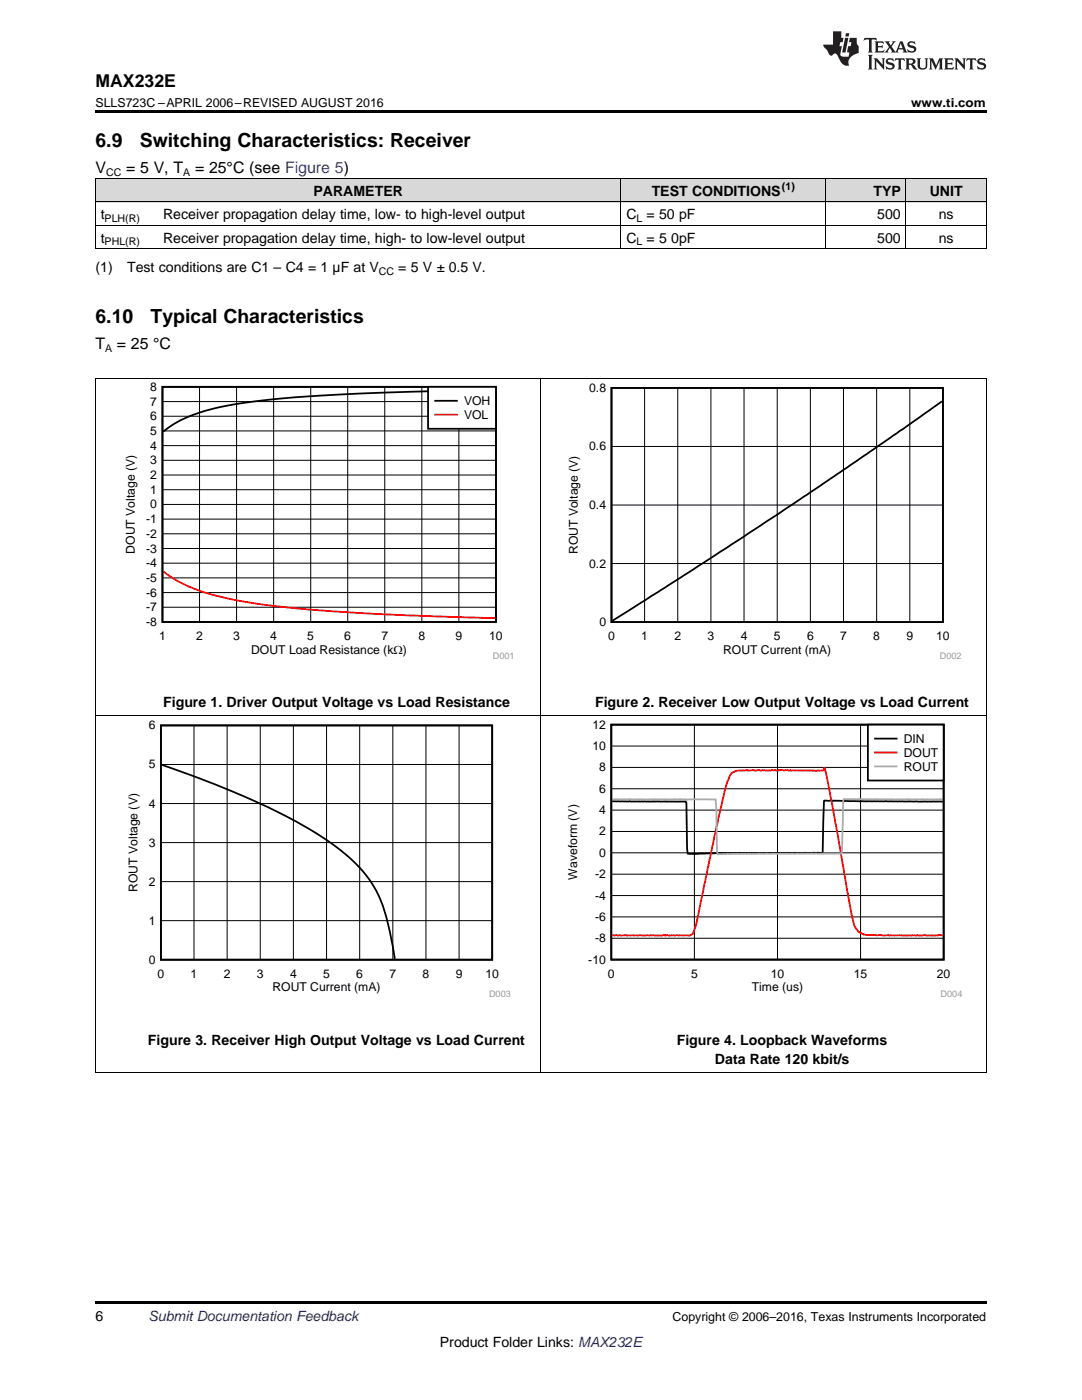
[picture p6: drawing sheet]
<svg xmlns="http://www.w3.org/2000/svg" width="216mm" height="279mm" viewBox="0 0 216 279" stroke-linecap="round" stroke-linejoin="round" font-family="sans-serif">
<g fill="#d8d8d8">
<path d="M19 35.7h12.5v4.7h-12.5z"/>
<path d="M31.5 35.7h92.4v4.7h-92.4z"/>
<path d="M123.9 35.7h40.9v4.7h-40.9z"/>
<path d="M164.8 35.7h16v4.7h-16z"/>
<path d="M180.8 35.7h16v4.7h-16z"/>
</g>
<path d="M19 214h.2zM196.7 214h.1zM19 259.7h177.8v.5h-177.8z" fill="#000"/>
<path d="M19.1 142.9v71.1M107.9 142.9v71.1M196.8 142.9v71.1M19 214h177.8" fill="none" stroke="#000" stroke-width=".2"/>
<path d="M25.1 143.8h76.7v55.2h-76.7z" fill-rule="evenodd" fill="#fff"/>
<path d="M32.1 144.8h66.1v46.7h-66.1zM32.3 152.6l10.4 3.8 7.3 3.1a82 82 0 0 1 19.1 11.1 23.8 23.8 0 0 1 8.6 15l1.1 5.8" fill="none" stroke="#000" stroke-width=".35"/>
<g fill="none" stroke="#000" stroke-width=".2">
<path d="M32.1 152.6h66.1M38.7 144.8v46.7M45.3 144.8v46.7M51.9 144.8v46.7M58.5 144.8v46.7M65.2 144.8v46.7M71.8 144.8v46.7M78.4 144.8v46.7M85 144.8v46.7M91.6 144.8v46.7M32.1 175.9h66.1M32.1 168.2h66.1"/>
<path d="M32.1 160.4h66.1M32.1 183.7h66.1"/>
</g>
<path d="M112.8 143.7h79.2v55.3h-79.2z" fill-rule="evenodd" fill="#fff"/>
<path d="M122 144.6h66.3v46.9h-66.3zM122.1 159.9h14.7l.2 .3 .1 9.2 .1 1h1.6l5.1-.2h20.3l.2-10.4h.1l7.9 .1 15.7 .1" fill="none" stroke="#000" stroke-width=".35"/>
<g fill="none" stroke="#000" stroke-width=".2">
<path d="M122 157.4h66.3M122 153.2h66.3M122 148.9h66.3M138.6 144.6v46.9M155.1 144.6v46.9M171.7 144.6v46.9M122 178.7h66.3M122 174.5h66.3M122 170.2h66.3M122 165.9h66.3M122 161.7h66.3M122 187.2h66.3"/>
<path d="M122 183h66.3"/>
</g>
<path d="M122.1 186.7h15.1a1.13 1.13 0 0 0 1.4-1.1l.8-3.1 4.2-20.3a31.6 31.6 0 0 1 2.2-7.7 3.6 3.6 0 0 1 3-.8l1.8 .1 .8-.1 1.5 .1 1.2-.2 .9 .2 .9-.1 1.8 .1 .1-.1h3l.3 .1 .9-.1 .2 .1 .9-.1 .5 .1 .7-.1 .2-.5 2 10 3.2 18.1a10.7 10.7 0 0 0 1.2 4.1 3.2 3.2 0 0 0 3.1 1.2l14.1 .1" fill="none" stroke="#f00" stroke-width=".35"/>
<path d="M122.1 159.5h13.5h1.4l.1 .1 .3-.1h5.4l.3 10.4 .1 .6 6.1-.2 .7 .2 1.6-.2 16.3 .1 .1-.4 .3-10.2 .1-.4 10.2 .2 9.5-.1" fill="none" stroke="#aaa" stroke-width=".35"/>
<path d="M173.2 144.6h15.1v11.2h-15.1z" fill-rule="evenodd" fill="#fff"/>
<path d="M173.2 144.6h15.1v11.2h-15.1zM174.6 147.4h4.3" fill="none" stroke="#000" stroke-width=".35"/>
<path d="M174.6 150.2h4.3" fill="none" stroke="#f00" stroke-width=".35"/>
<path d="M174.6 153h4.3" fill="none" stroke="#aaa" stroke-width=".35"/>
<path d="M19.1 75.6v67.3M107.9 75.6v67.3M196.8 75.6v67.3M19 142.9h177.8" fill="none" stroke="#000" stroke-width=".2"/>
<path d="M24.6 76.3h77.7v55.3h-77.7z" fill-rule="evenodd" fill="#fff"/>
<path d="M32.4 77.2h66.6v46.9h-66.6zM98.8 77.8a570.3 570.3 0 0 0-44.4 1.9 63.4 63.4 0 0 0-15.7 3 19.6 19.6 0 0 0-6.1 3.4" fill="none" stroke="#000" stroke-width=".36"/>
<g fill="none" stroke="#000" stroke-width=".2">
<path d="M39.8 77.2v46.9M47.2 77.2v46.9M54.6 77.2v46.9M62 77.2v46.9M69.4 77.2v46.9M76.8 77.2v46.9M84.2 77.2v46.9M91.6 77.2v46.9M32.4 97.7h66.6M32.4 94.8h66.6M32.4 91.9h66.6M32.4 88.9h66.6"/>
<path d="M32.4 86h66.6M32.4 83.1h66.6M32.4 80.1h66.6M32.4 118.3h66.6M32.4 115.3h66.6M32.4 112.4h66.6M32.4 109.5h66.6M32.4 106.5h66.6M32.4 103.6h66.6M32.4 100.7h66.6M32.4 121.2h66.6"/>
</g>
<path d="M32.6 114a27.4 27.4 0 0 0 11.9 5.2 128.2 128.2 0 0 0 21.9 2.8l14.4 .8 18 .6" fill="none" stroke="#f00" stroke-width=".36"/>
<path d="M85.4 77.2h13.6v8.4h-13.6z" fill-rule="evenodd" fill="#fff"/>
<path d="M85.4 77.2h13.6v8.4h-13.6zM86.8 80h4.4" fill="none" stroke="#000" stroke-width=".36"/>
<path d="M86.8 82.8h4.4" fill="none" stroke="#f00" stroke-width=".36"/>
<path d="M113 76.5h78.8v55.1h-78.8z" fill-rule="evenodd" fill="#fff"/>
<path d="M122 77.4h66.2v46.8h-66.2zM188 80.1l-15.1 10.5-17.8 12.1-17.2 11.2-15.7 10" fill="none" stroke="#000" stroke-width=".35"/>
<g fill="none" stroke="#000" stroke-width=".2">
<path d="M19 35.6h177.8M19.1 35.7v14M123.9 35.7v14M164.8 35.7v14M180.8 35.7v14M196.8 35.7v14M19 49.6h177.8M19 45h177.8M19 40.3h177.8M19 75.5h177.8M128.6 77.4v46.8M135.2 77.4v46.8"/>
<path d="M141.9 77.4v46.8M148.5 77.4v46.8M155.1 77.4v46.8M161.7 77.4v46.8M168.3 77.4v46.8M174.9 77.4v46.8M181.5 77.4v46.8M122 89.1h66.2M122 112.5h66.2M122 100.8h66.2"/>
</g>
<path d="M19 22h177.8v.5h-177.8z" fill="#000"/>
<g fill="#231f20">
<path d="M172.5 7.6l-.1 .5 .4-.2h.6v.1v2.1l-.2 .4h.9l-.2-.4v-2.1l.1-.1h.5l.5 .2-.2-.5zM174.5 8.3l.2 .3v1.5l-.2 .4h1.8l.2-.6a1.04 1.04 0 0 1-1.3 .2v-.7h.6l.3 .2v-.6l-.3 .2h-.6v-.6l.8-.1 .4 .3-.2-.5zM176.5 8.3l.9 1.1-.9 1.1h.8l-.2-.2 .4-.7 .5 .7-.2 .2h1.5l-.2-.2 .2-.4h.9l.1 .4-.2 .2h1l-.3-.3-.7-1.9h-.5l-.9 2-.8-1 .9-1h-.8l.1 .3-.4 .5-.3-.6 .1-.2zM179.7 8.6l.4 1h-.7zM181.3 8.4a.63 .63 0 0 0-.2 .7 .63 .63 0 0 0 .6 .4l.6 .2 .1 .2a.75 .75 0 0 1-.7 .4 .75 .75 0 0 1-.6-.5l.1 .7 .1-.1a1.11 1.11 0 0 0 1.5-.6 1.13 1.13 0 0 0-1.2-.8l-.1-.4a1.04 1.04 0 0 1 1.2 .2l-.2-.5-.2 .1-.4-.2zM173.2 10.9l.2 .4v2.2l-.2 .4h1l-.3-.4v-2.2l.3-.4zM174.3 11.6l.3 .4v1.5l-.3 .4h.8l-.2-.4v-1.3l1.5 1.7v-1.9l.2-.4h-.7l.2 .4v.9l-1.1-1.3zM177 11.8a.62 .62 0 0 0-.2 .7 .62 .62 0 0 0 .6 .4l.6 .1 .1 .3a.76 .76 0 0 1-.7 .3 .76 .76 0 0 1-.7-.4l.2 .7 .1-.1a1.11 1.11 0 0 0 1.5-.6 1.13 1.13 0 0 0-1.2-.8l-.1-.4a1.04 1.04 0 0 1 1.2 .2l-.2-.6-.2 .1-.5-.1zM178.7 11.6l-.2 .6a.61 .61 0 0 1 .8-.3v1.6l-.2 .4h.9l-.2-.4v-1.6a.63 .63 0 0 1 .7 .3l-.1-.6zM180.6 11.6l.3 .4v1.5l-.3 .4h1l-.2-.2-.1-.8 .6 .2a.76 .76 0 0 0 1.2 .7l-1-1a.58 .58 0 0 0 .6-.5 .58 .58 0 0 0-.5-.6zM181.4 11.9h.1a.45 .45 0 0 1 .5 .1 .45 .45 0 0 1 .1 .5l-.8 .2zM182.9 11.6l.2 .2a2.17 2.17 0 0 0 .3 1.9 .99 .99 0 0 0 1.6-.6v-1.1l.2-.4h-.7l.2 .2a1.92 1.92 0 0 1-.2 1.8 .6 .6 0 0 1-.9-.5v-1.1l.2-.4zM185.4 11.6l.2 .4v1.5l-.2 .4h.7l-.2-.4v-1.4l.8 1.8 .8-1.8v1.4l-.2 .4h.9l-.2-.4v-1.5l.2-.4h-.8l-.6 1.5-.6-1.5zM188.4 11.6l.2 .4v1.5l-.2 .4h1.8l.1-.6a1.04 1.04 0 0 1-1.2 .1v-.6h.5l.4 .2v-.6l-.4 .2h-.5v-.7h.8l.3 .3-.1-.6zM190.5 11.6l.2 .4v1.5l-.2 .4h.7l-.2-.4v-1.3l1.5 1.7v-1.9l.2-.4h-.7l.2 .4v.9l-1.1-1.3zM192.9 11.6l-.1 .6a.61 .61 0 0 1 .7-.3l.1 1.6-.3 .4h1l-.3-.4 .1-1.6a.63 .63 0 0 1 .7 .3l-.1-.6zM195.2 11.8a.62 .62 0 0 0-.2 .7 .62 .62 0 0 0 .6 .4l.6 .1 .1 .3a.76 .76 0 0 1-.7 .3 .76 .76 0 0 1-.6-.4l.1 .7 .1-.1a1.11 1.11 0 0 0 1.6-.6 1.13 1.13 0 0 0-1.3-.8l-.1-.4a1.04 1.04 0 0 1 1.2 .2l-.1-.6-.2 .1-.5-.1z"/>
<path d="M166.2 6.3v2.6h-1.9v.4l.8 .9a.91 .91 0 0 0 1 .8 .56 .56 0 0 1 .5-.3 .56 .56 0 0 1 .5 .3l.4 .8a1.53 1.53 0 0 0 1.9 1.2 1.54 1.54 0 0 1 1-2.1l.9-.3v-1.4a1.52 1.52 0 0 1-.4-1.6h-1.3l-.2 .8h.5l-.2 .8h-.5l-.1 1v.2l.4 .1-.2 .8a1.93 1.93 0 0 1-1.6-.3l.3-1.8h-.5l.2-.8h.4l.2-.8h-.4v-1.3zM168.6 7.6l-.6 2.9h.7l.6-2.9zM168.8 6.6l-.1 .7h.6l.2-.7z"/>
</g>
<g font-size="3.9">
<text x="19" y="29.3">6.9</text>
<text x="27.9" y="29.3">Switching Characteristics: Receiver</text>
<text x="19" y="64.4">6.10</text>
<text x="30.1" y="64.4">Typical Characteristics</text>
</g>
<text font-size="3.5" x="19" y="17.3">MAX232E</text>
<g font-size="3.2">
<text x="19" y="34.4">V</text>
<text x="25.2" y="34.4">= 5 V, T</text>
<text x="38.9" y="34.4">= 25°C (see Figure 5)</text>
<text x="19" y="69.6">T</text>
<text x="23.3" y="69.6">= 25 °C</text>
</g>
<g font-size="2.8">
<text x="62.5" y="39.1">PARAMETER</text>
<text x="130" y="39.1">TEST CONDITIONS</text>
<text x="174.3" y="39.1">TYP</text>
<text x="185.5" y="39.1">UNIT</text>
<text x="20.1" y="43.7">t</text>
<text x="32.5" y="43.7">Receiver propagation delay time, low- to high-level output</text>
<text x="125" y="43.7">C</text>
<text x="129" y="43.7">= 50 pF</text>
<text x="175" y="43.7">500</text>
<text x="187.3" y="43.7">ns</text>
<text x="20.1" y="48.4">t</text>
<text x="32.5" y="48.4">Receiver propagation delay time, high- to low-level output</text>
<text x="125" y="48.4">C</text>
<text x="129" y="48.4">= 5</text>
<text x="133.9" y="48.4">0pF</text>
<text x="175" y="48.4">500</text>
<text x="187.3" y="48.4">ns</text>
<text x="19" y="54.3">(1)</text>
<text x="25.4" y="54.3">Test conditions are C1 – C4 = 1 µF at V</text>
<text x="79.5" y="54.3">= 5 V ± 0.5 V.</text>
<text x="32.6" y="141.2">Figure 1. Driver Output Voltage vs Load Resistance</text>
<text x="118.7" y="141.2">Figure 2. Receiver Low Output Voltage vs Load Current</text>
<text x="29.5" y="208.6">Figure 3. Receiver High Output Voltage vs Load Current</text>
<text x="135" y="208.6">Figure 4. Loopback Waveforms</text>
<text x="142.7" y="212.3">Data Rate 120 kbit/s</text>
<text x="19" y="263.6">6</text>
<text x="87.8" y="268.9">Product Folder Links: MAX232E</text>
</g>
<text font-size="2.8" fill="#0000c8" x="29.6" y="263.6">Submit Documentation Feedback</text>
<g font-size="2.5">
<text x="19" y="21.4">SLLS723C –APRIL 2006–REVISED AUGUST 2016</text>
<text x="181.8" y="21.4">www.ti.com</text>
<text x="134.2" y="263.6">Copyright © 2006–2016, Texas Instruments Incorporated</text>
</g>
<g font-size="2.4">
<text x="30" y="83.9">6</text>
<text x="30" y="80.9">7</text>
<text x="30" y="78">8</text>
<text x="92.6" y="80.8">VOH</text>
<text x="92.6" y="83.6">VOL</text>
<text x="117.6" y="78.2">0.8</text>
<text x="30" y="89.7">4</text>
<text x="30" y="86.8">5</text>
<text x="117.6" y="89.9">0.6</text>
<text x="30" y="95.6">2</text>
<text x="30" y="92.7">3</text>
<text x="30" y="101.5">0</text>
<text x="30" y="98.5">1</text>
<text x="117.6" y="101.6">0.4</text>
<text x="29.2" y="107.3">-2</text>
<text x="29.2" y="104.4">-1</text>
<text x="26.9" y="110.5" transform="rotate(-90 26.9 110.5)">DOUT Voltage (V)</text>
<text x="29.2" y="113.2">-4</text>
<text x="29.2" y="110.3">-3</text>
<text x="115.3" y="110.6" transform="rotate(-90 115.3 110.6)">ROUT Voltage (V)</text>
<text x="117.6" y="113.3">0.2</text>
<text x="29.2" y="119.1">-6</text>
<text x="29.2" y="116.1">-5</text>
<text x="29.2" y="124.9">-8</text>
<text x="29.2" y="122">-7</text>
<text x="119.6" y="124.9">0</text>
<text x="31.7" y="127.7">1</text>
<text x="39.1" y="127.7">2</text>
<text x="46.5" y="127.7">3</text>
<text x="50.1" y="130.5">DOUT Load Resistance (k:)</text>
<text x="53.9" y="127.7">4</text>
<text x="61.3" y="127.7">5</text>
<text x="68.7" y="127.7">6</text>
<text x="76.1" y="127.7">7</text>
<text x="83.5" y="127.7">8</text>
<text x="90.9" y="127.7">9</text>
<text x="97.6" y="127.7">10</text>
<text x="121.3" y="127.7">0</text>
<text x="128" y="127.7">1</text>
<text x="134.6" y="127.7">2</text>
<text x="141.2" y="127.7">3</text>
<text x="144.3" y="130.5">ROUT Current (mA)</text>
<text x="147.8" y="127.7">4</text>
<text x="154.4" y="127.7">5</text>
<text x="161" y="127.7">6</text>
<text x="167.6" y="127.7">7</text>
<text x="174.3" y="127.7">8</text>
<text x="180.9" y="127.7">9</text>
<text x="186.8" y="127.7">10</text>
<text x="29.7" y="145.6">6</text>
<text x="118.2" y="149.7">10</text>
<text x="118.2" y="145.4">12</text>
<text x="180.3" y="148.3">DIN</text>
<text x="29.7" y="153.4">5</text>
<text x="119.6" y="153.9">8</text>
<text x="180.3" y="151">DOUT</text>
<text x="180.3" y="153.8">ROUT</text>
<text x="29.7" y="161.2">4</text>
<text x="119.6" y="158.2">6</text>
<text x="119.6" y="166.7">2</text>
<text x="119.6" y="162.5">4</text>
<text x="29.7" y="169">3</text>
<text x="119.6" y="171">0</text>
<text x="27.4" y="178" transform="rotate(-90 27.4 178)">ROUT Voltage (V)</text>
<text x="29.7" y="176.7">2</text>
<text x="115.1" y="175.6" transform="rotate(-90 115.1 175.6)">Waveform (V)</text>
<text x="118.7" y="179.5">-4</text>
<text x="118.7" y="175.3">-2</text>
<text x="29.7" y="184.5">1</text>
<text x="118.7" y="183.8">-6</text>
<text x="118.7" y="188">-8</text>
<text x="29.7" y="192.3">0</text>
<text x="31.4" y="195.1">0</text>
<text x="38" y="195.1">1</text>
<text x="44.7" y="195.1">2</text>
<text x="51.3" y="195.1">3</text>
<text x="54.4" y="197.9">ROUT Current (mA)</text>
<text x="57.9" y="195.1">4</text>
<text x="64.5" y="195.1">5</text>
<text x="71.1" y="195.1">6</text>
<text x="77.7" y="195.1">7</text>
<text x="84.3" y="195.1">8</text>
<text x="90.9" y="195.1">9</text>
<text x="96.9" y="195.1">10</text>
<text x="117.4" y="192.3">-10</text>
<text x="121.3" y="195.1">0</text>
<text x="137.9" y="195.1">5</text>
<text x="150" y="197.9">Time (us)</text>
<text x="153.8" y="195.1">10</text>
<text x="170.4" y="195.1">15</text>
<text x="186.9" y="195.1">20</text>
</g>
<g font-size="2.1">
<text x="21.2" y="35.1">CC</text>
<text x="36.5" y="35.1">A</text>
<text x="156" y="38">(1)</text>
<text x="20.9" y="44.3">PLH(R)</text>
<text x="127" y="44.3">L</text>
<text x="20.9" y="49">PHL(R)</text>
<text x="127" y="49">L</text>
<text x="75.6" y="54.8">CC</text>
<text x="21" y="70.2">A</text>
</g>
<g font-size="1.8" fill="#999">
<text x="98.3" y="131.5">D001</text>
<text x="187.5" y="131.5">D002</text>
<text x="97.6" y="198.9">D003</text>
<text x="187.7" y="198.9">D004</text>
</g>
</svg>
